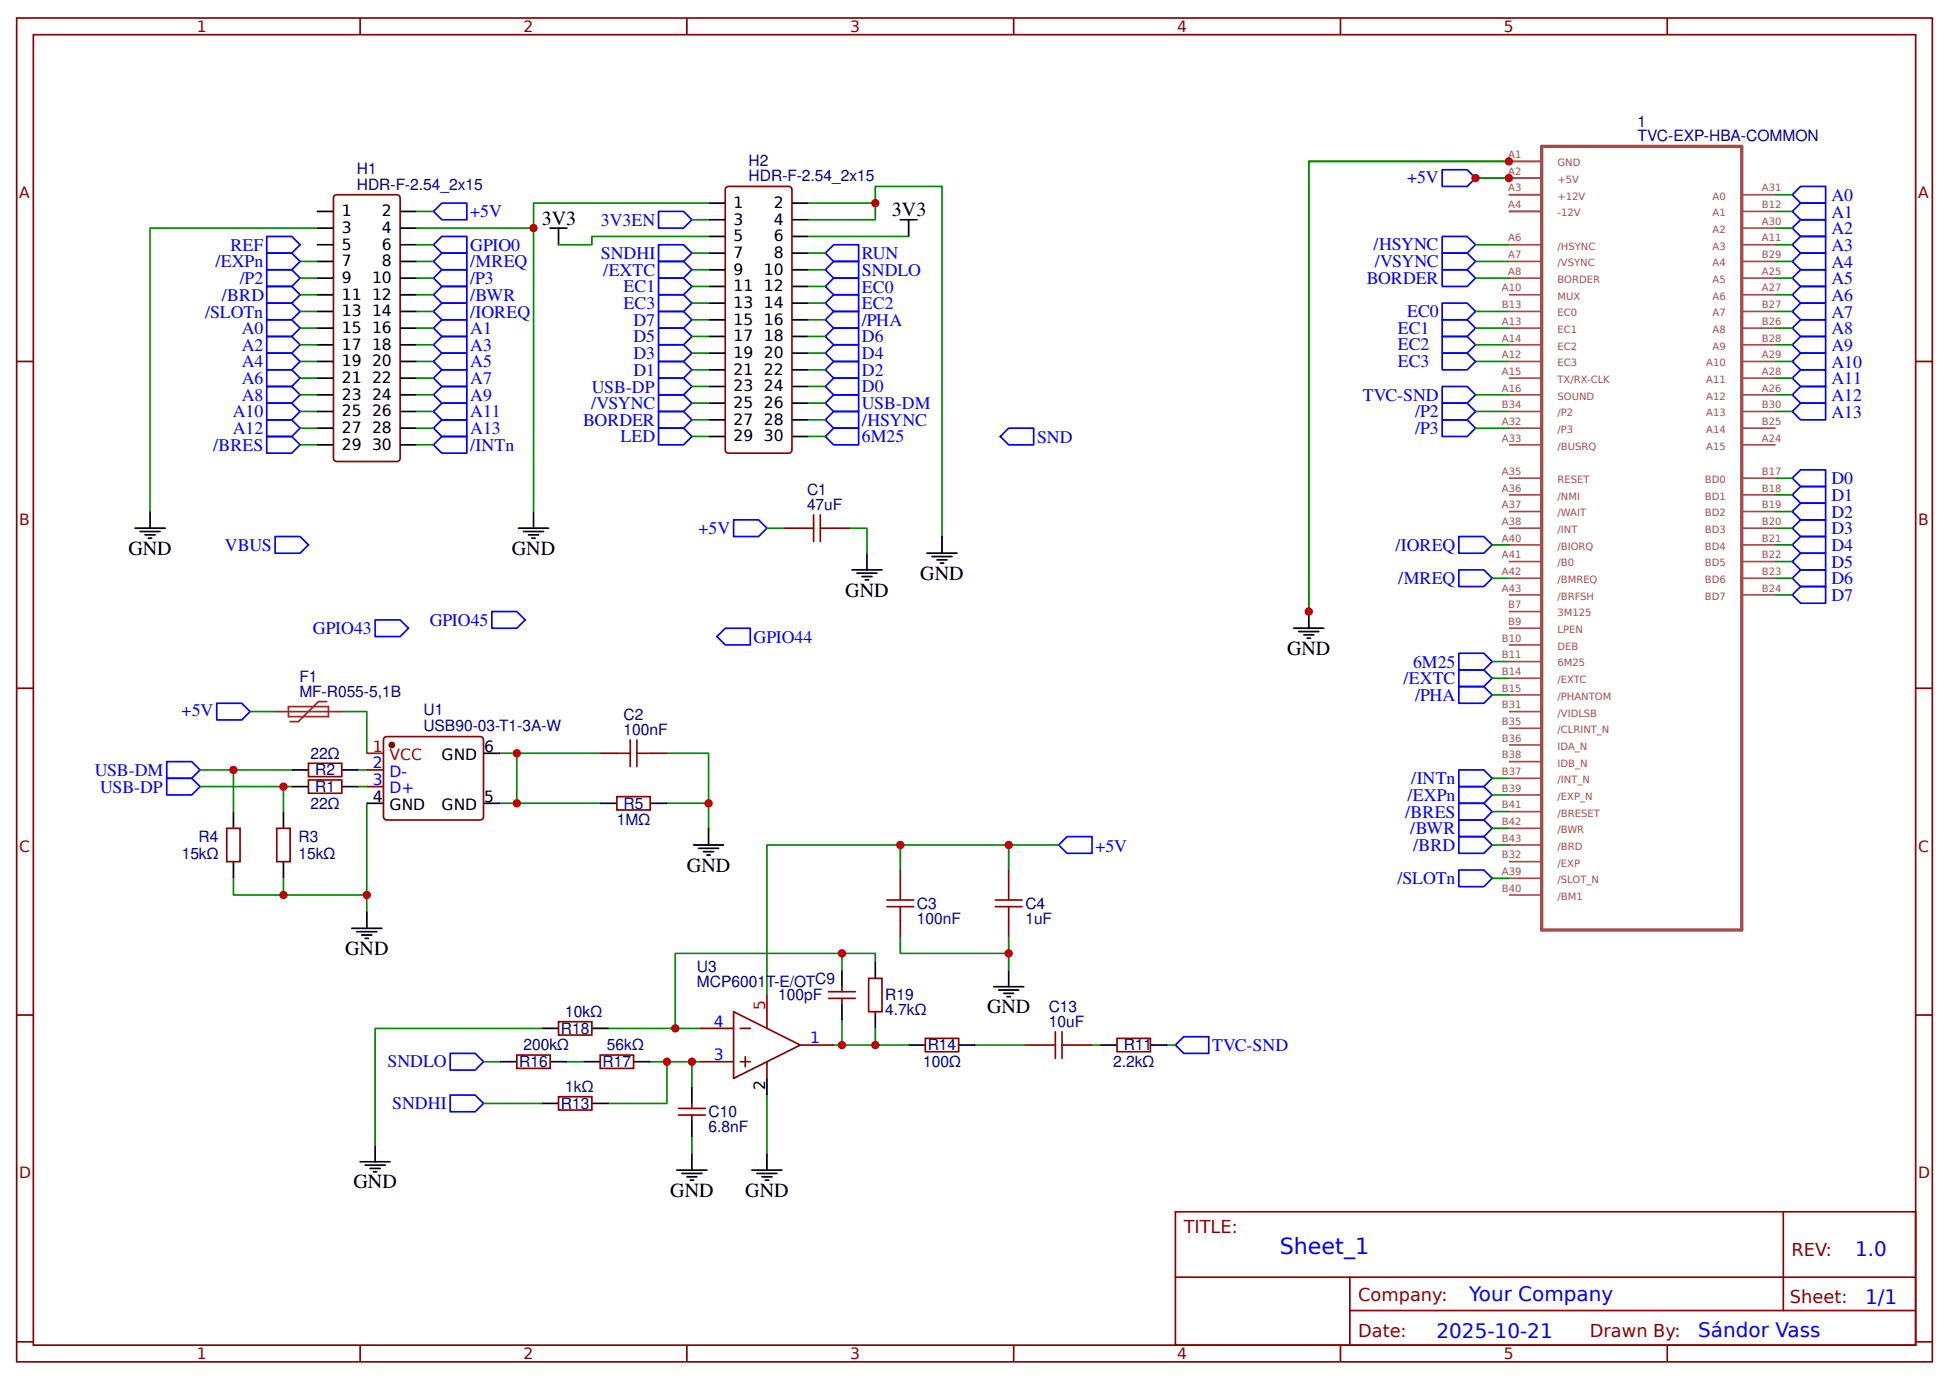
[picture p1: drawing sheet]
<svg xmlns="http://www.w3.org/2000/svg" width="309mm" height="219mm" viewBox="0 0 309 219" stroke-linecap="round" stroke-linejoin="round" font-family="sans-serif">
<g fill="none" stroke="#800" stroke-width=".26">
<path d="M2.6 2.9h304.1v213.2h-304.1zM5.3 5.5h298.7v208h-298.7zM57.1 2.9v2.6M109 2.9v2.6M160.9 2.9v2.6M212.7 2.9v2.6M264.6 2.9v2.6M53 31.2l.4-.3h9.6l.2 .1 .3 .4v41.3l-.3 .5h-.2h-9.6h-.2l-.3-.5zM115.4 29.7l9.7-.1 .3 .1 .3 .4v41.3l-.3 .4-.3 .1h-9.5l-.2-.1-.3-.4v-41.3zM2.6 57.4h2.7M304 57.4h2.7M124.4 83.8h2.6"/>
<path d="M132.3 83.8h2.6M2.6 109.2h2.7M60.9 117.2l.5-.3 15.1 .1 .2 .4v12.5l-.5 .2h-15.1l-.2-.5zM95.2 119.5h2.7M103.2 119.5h2.6M304 109.2h2.7M36 131.4h2.1v5.3h-2.1zM43.9 131.4h2.1v5.3h-2.1zM48.9 121.1h5.3v2.1h-5.3zM48.9 123.8h5.3v2.1h-5.3zM58.2 124.8h2.7M58.2 122.2h2.7"/>
<path d="M97.9 126.4h5.3v2.1h-5.3zM142.9 138.1v2.6M160.1 138.1v2.6M131.5 158.4h4.2M131.5 157.4h4.2M133.6 156.6v.8M133.6 158.4v.8M137.8 155.3h2.2v5.2h-2.2zM142.9 146v2.6M160.1 146v2.6M2.6 161.1h2.7M82 167.4h5.3v2.1h-5.3z"/>
<path d="M88.6 174h5.3v2.2h-5.3zM88.6 162.1h5.3v2.2h-5.3zM95.2 167.4h5.3v2.1h-5.3zM107.7 177h4.2M107.7 175.9h4.2M109.8 175.1v.8M109.8 177v.7M111.1 163.2h5.3M111.1 168.5h5.3M116.4 160.5l10.6 5.3-10.6 5.3zM117.5 163.2h1.6M117.5 168.5h1.6"/>
<path d="M118.3 167.7v1.6M121.7 160.5v2.7M121.7 168.5v2.6M127 165.8h5.3M146.8 164.8h5.3v2.1h-5.3zM162.7 165.8h2.7M170.7 165.8h2.6M177.3 164.8h5.3v2.1h-5.3zM304 161.1h2.7M186.5 192.3h117.5v21.2h-117.5zM283 192.3v15.7M2.6 212.9h2.7"/>
<path d="M57.1 213.5v2.6M109 213.5v2.6M160.9 213.5v2.6M186.6 202.7h117.3M212.7 213.5v2.6M214.2 208h89.7M214.2 202.7v10.6M264.6 213.5v2.6M304 212.9h2.7"/>
</g>
<g fill="none" stroke="#000" stroke-width=".26">
<path d="M50.3 33.5h2.6M50.3 36.2h2.6M50.3 38.8h2.6M63.5 33.5h2.6M63.5 36.2h2.6M63.5 38.8h2.6M87.3 36.2h2.7M88.6 36.2v2.6M112.4 32.2h2.7M112.4 34.9h2.7M112.4 37.5h2.7M125.7 32.2h2.6"/>
<path d="M125.7 34.9h2.6M125.7 37.5h2.6M142.9 34.9h2.6M144.2 34.9v2.6M50.3 41.5h2.6M50.3 44.1h2.6M50.3 46.8h2.6M50.3 49.4h2.6M50.3 52.1h2.6M50.3 54.7h2.6M50.3 57.4h2.6M63.5 41.5h2.6"/>
<path d="M63.5 44.1h2.6M63.5 46.8h2.6M63.5 49.4h2.6M63.5 52.1h2.6M63.5 54.7h2.6M63.5 57.4h2.6M112.4 40.2h2.7M112.4 42.8h2.7M112.4 45.5h2.7M112.4 48.1h2.7M112.4 50.7h2.7M112.4 53.4h2.7"/>
<path d="M112.4 56h2.7M112.4 58.7h2.7M125.7 40.2h2.6M125.7 42.8h2.6M125.7 45.5h2.6M125.7 48.1h2.6M125.7 50.7h2.6M125.7 53.4h2.6M125.7 56h2.6M125.7 58.7h2.6M50.3 60h2.6M50.3 62.7h2.6"/>
<path d="M50.3 65.3h2.6M50.3 67.9h2.6M50.3 70.6h2.6M63.5 60h2.6M63.5 62.7h2.6M63.5 65.3h2.6M63.5 67.9h2.6M63.5 70.6h2.6M112.4 61.3h2.7M112.4 64h2.7M112.4 66.6h2.7M112.4 69.3h2.7"/>
<path d="M125.7 61.3h2.6M125.7 64h2.6M125.7 66.6h2.6M125.7 69.3h2.6M21.4 83.8h4.8M22.2 84.3h3.2M23 84.9h1.6M23.5 85.4h.6M23.8 81.2v2.6M82.3 83.8h4.7M83.1 84.3h3.2M83.9 84.9h1.6"/>
<path d="M84.4 85.4h.5M84.7 81.2v2.6M135.2 90.4h4.8M136 91h3.2M136.8 91.5h1.6M137.3 92h.5M137.6 87.8v2.6M147.1 87.8h4.8M147.9 88.3h3.2M148.7 88.8h1.6M149.2 89.4h.6M149.5 85.1v2.7"/>
<path d="M205.3 99.7h4.8M207.7 97v2.7M76.7 119.5h2.7M206.1 100.2h3.2M206.9 100.8h1.6M207.4 101.3h.6M37 128.8v2.6M37 136.7v2.7M45 128.8v2.6M45 136.7v2.7M46.3 122.2h2.6M46.3 124.8h2.6"/>
<path d="M54.2 122.2h2.7M54.2 124.8h2.7M58.2 127.5h2.7M76.7 127.5h2.7M95.2 127.5h2.7M103.2 127.5h2.6M110.1 134.1h4.7M110.9 134.6h3.1M111.7 135.1h1.5M112.2 135.7h.5M112.4 131.4v2.7M55.8 147.3h4.8"/>
<path d="M56.6 147.8h3.2M57.4 148.4h1.6M57.9 148.9h.6M58.2 144.7v2.6M133.6 153.9v2.7M133.6 159.2v2.7M138.9 152.6v2.7M157.7 156.6h4.8M158.5 157.1h3.2M159.3 157.6h1.6M159.8 158.2h.5M160.1 153.9v2.7"/>
<path d="M79.4 168.5h2.6M86 175.1h2.6M86 163.2h2.6M87.3 168.5h2.7M92.6 168.5h2.6M93.9 175.1h2.7M93.9 163.2h2.7M100.5 168.5h2.7M109.8 172.5v2.6M109.8 177.7v2.7M121.7 171.1v2.7M138.9 160.5v2.7"/>
<path d="M144.2 165.8h2.6M152.1 165.8h2.7M174.6 165.8h2.7M182.6 165.8h2.6M57.1 184.4h4.8M57.9 184.9h3.2M58.7 185.4h1.6M59.3 185.9h.5M59.5 181.7v2.7M107.4 185.7h4.8M108.2 186.2h3.2M109 186.7h1.6"/>
<path d="M109.5 187.3h.6M109.8 183v2.7M119.3 185.7h4.8M120.1 186.2h3.2M120.9 186.7h1.6M121.4 187.3h.6M121.7 183v2.7"/>
</g>
<g fill="none" stroke="#00f" stroke-width=".26">
<path d="M42.3 37.5h4l1.3 1.3-1.3 1.4h-4zM68.8 33.5l1.3-1.3h4v2.7h-4zM68.8 38.8l1.3-1.3h4v2.7h-4zM104.5 38.8h4l1.3 1.4-1.3 1.3h-4zM104.5 33.5h4l1.3 1.4-1.3 1.3h-4zM228.9 26.9h3.9l1.4 1.4-1.4 1.3h-3.9zM228.9 37.5h3.9l1.4 1.3-1.4 1.4h-3.9zM284.4 30.9l1.4-1.3h3.9v2.6h-3.9zM284.4 33.5l1.4-1.3h3.9v2.7h-3.9zM284.4 36.2l1.4-1.3h3.9v2.6h-3.9zM284.4 38.8l1.4-1.3h3.9v2.7h-3.9zM42.3 40.2h4l1.3 1.3-1.3 1.3h-4z"/>
<path d="M42.3 42.8h4l1.3 1.3-1.3 1.4h-4zM42.3 45.5h4l1.3 1.3-1.3 1.3h-4zM42.3 48.1h4l1.3 1.3-1.3 1.3h-4zM42.3 50.7h4l1.3 1.4-1.3 1.3h-4zM42.3 53.4h4l1.3 1.3-1.3 1.3h-4zM42.3 56h4l1.3 1.4-1.3 1.3h-4zM42.3 58.7h4l1.3 1.3-1.3 1.3h-4zM68.8 44.1l1.3-1.3h4v2.7h-4zM68.8 46.8l1.3-1.3h4v2.6h-4zM68.8 52.1l1.3-1.4h4v2.7h-4zM68.8 54.7l1.3-1.3h4v2.6h-4zM68.8 57.4l1.3-1.4h4v2.7h-4z"/>
<path d="M68.8 41.5l1.3-1.3h4v2.6h-4zM68.8 49.4l1.3-1.3h4v2.6h-4zM104.5 57.4h4l1.3 1.3-1.3 1.3h-4zM104.5 54.7h4l1.3 1.3-1.3 1.4h-4zM104.5 52.1h4l1.3 1.3-1.3 1.3h-4zM104.5 49.4h4l1.3 1.3-1.3 1.4h-4zM104.5 41.5h4l1.3 1.3-1.3 1.3h-4zM104.5 44.1h4l1.3 1.4-1.3 1.3h-4zM104.5 46.8h4l1.3 1.3-1.3 1.3h-4zM131 58.7l1.3-1.3h4v2.6h-4zM131 56l1.3-1.3h4v2.7h-4zM131 53.4l1.3-1.3h4v2.6h-4z"/>
<path d="M131 48.1l1.3-1.3h4v2.6h-4zM131 40.2l1.3-1.4h4v2.7h-4zM131 50.7l1.3-1.3h4v2.7h-4zM132.3 44.1h4v2.7h-4l-1.3-1.3zM132.3 41.5h4v2.6h-4l-1.3-1.3zM228.9 48.1h3.9l1.4 1.3-1.4 1.3h-3.9zM228.9 50.7h3.9l1.4 1.4-1.4 1.3h-3.9zM228.9 53.4h3.9l1.4 1.3-1.4 1.3h-3.9zM228.9 56h3.9l1.4 1.4-1.4 1.3h-3.9zM228.9 40.2h3.9l1.4 1.3-1.4 1.3h-3.9zM228.9 42.8h3.9l1.4 1.3-1.4 1.4h-3.9zM284.4 41.5l1.4-1.3h3.9v2.6h-3.9z"/>
<path d="M284.4 44.1l1.4-1.3h3.9v2.7h-3.9zM284.4 46.8l1.4-1.3h3.9v2.6h-3.9zM284.4 49.4l1.4-1.3h3.9v2.6h-3.9zM284.4 52.1l1.4-1.4h3.9v2.7h-3.9zM284.4 54.7l1.4-1.3h3.9v2.6h-3.9zM284.4 57.4l1.4-1.4h3.9v2.7h-3.9zM42.3 61.3h4l1.3 1.4-1.3 1.3h-4zM42.3 64h4l1.3 1.3-1.3 1.3h-4zM42.3 66.6h4l1.3 1.3-1.3 1.4h-4zM42.3 69.3h4l1.3 1.3-1.3 1.3h-4zM68.8 60l1.3-1.3h4v2.6h-4zM68.8 62.7l1.3-1.4h4v2.7h-4z"/>
<path d="M68.8 65.3l1.3-1.3h4v2.6h-4zM68.8 67.9l1.3-1.3h4v2.7h-4zM68.8 70.6l1.3-1.3h4v2.6h-4zM104.5 67.9h4l1.3 1.4-1.3 1.3h-4zM104.5 62.7h4l1.3 1.3-1.3 1.3h-4zM104.5 65.3h4l1.3 1.3-1.3 1.3h-4zM104.5 60h4l1.3 1.3-1.3 1.4h-4zM131 69.3l1.3-1.4h4v2.7h-4zM131 61.3l1.3-1.3h4v2.7h-4zM131 66.6l1.3-1.3h4v2.6h-4zM131 64l1.3-1.3h4v2.6h-4zM158.7 69.3l1.4-1.4h3.9v2.7h-3.9z"/>
<path d="M228.9 64h3.9l1.4 1.3-1.4 1.3h-3.9zM228.9 66.6h3.9l1.4 1.3-1.4 1.4h-3.9zM228.9 61.3h3.9l1.4 1.4-1.4 1.3h-3.9zM284.4 60l1.4-1.3h3.9v2.6h-3.9zM284.4 62.7l1.4-1.4h3.9v2.7h-3.9zM284.4 65.3l1.4-1.3h3.9v2.6h-3.9zM284.4 75.9l1.4-1.3h3.9v2.6h-3.9zM284.4 78.5l1.4-1.3h3.9v2.7h-3.9zM43.7 85.1h3.9l1.3 1.4-1.3 1.3h-3.9zM59.5 98.4h4l1.3 1.3-1.3 1.3h-4zM78.1 97h3.9l1.3 1.4-1.3 1.3h-3.9zM116.4 82.5h4l1.3 1.3-1.3 1.3h-4z"/>
<path d="M231.5 90.4h4l1.3 1.4-1.3 1.3h-4zM231.5 85.1h4l1.3 1.4-1.3 1.3h-4zM284.4 81.2l1.4-1.3h3.9v2.6h-3.9zM284.4 83.8l1.4-1.3h3.9v2.6h-3.9zM284.4 86.5l1.4-1.4h3.9v2.7h-3.9zM284.4 89.1l1.4-1.3h3.9v2.6h-3.9zM284.4 91.8l1.4-1.4h3.9v2.7h-3.9zM284.4 94.4l1.4-1.3h3.9v2.6h-3.9zM34.4 111.6h4l1.3 1.3-1.3 1.3h-4zM113.8 101l1.3-1.3h4v2.6h-4zM231.5 103.7h4l1.3 1.3-1.3 1.3h-4zM231.5 106.3h4l1.3 1.3-1.3 1.4h-4z"/>
<path d="M231.5 109h4l1.3 1.3-1.3 1.3h-4zM26.5 120.9h3.9l1.3 1.3-1.3 1.3h-3.9zM26.5 123.5h3.9l1.3 1.3-1.3 1.4h-3.9zM168 134.1l1.3-1.3h4v2.6h-4zM231.5 122.2h4l1.3 1.3-1.3 1.3h-4zM231.5 124.8h4l1.3 1.4-1.3 1.3h-4zM231.5 127.5h4l1.3 1.3-1.3 1.3h-4zM231.5 130.1h4l1.3 1.3-1.3 1.4h-4zM231.5 132.8h4l1.3 1.3-1.3 1.3h-4zM231.5 138.1h4l1.3 1.3-1.3 1.3h-4zM71.4 167.2h4l1.3 1.3-1.3 1.3h-4zM71.4 173.8h4l1.3 1.3-1.3 1.3h-4z"/>
<path d="M186.5 165.8l1.4-1.3h3.9v2.7h-3.9z"/>
</g>
<g fill="none" stroke="#080" stroke-width=".26">
<path d="M50.3 36.2h-26.5v45M66.1 38.8h2.7M66.1 33.5h2.7M84.7 36.2v45M109.8 34.9h2.6M112.4 32.2h-27.7v4h-18.6M112.4 37.5h-18.5v1.3h-5.3M128.3 32.2h10.6v-2.6h10.6v55.5M128.3 37.5h15.9M138.9 32.2v2.7h-10.6M234.2 38.8h5.2M234.2 28.3h5.2"/>
<path d="M239.4 25.6h-31.7v71.4M281.8 38.8h2.6M281.8 36.2h2.6M281.8 33.5h2.6M281.8 30.9h2.6M47.6 57.4h2.7M47.6 54.7h2.7M47.6 52.1h2.7M47.6 49.4h2.7M47.6 46.8h2.7M47.6 44.1h2.7M47.6 41.5h2.7"/>
<path d="M66.1 57.4h2.7M66.1 54.7h2.7M66.1 52.1h2.7M66.1 49.4h2.7M66.1 46.8h2.7M66.1 44.1h2.7M66.1 41.5h2.7M109.8 50.7h2.6M109.8 53.4h2.6M109.8 56h2.6M109.8 58.7h2.6M109.8 48.1h2.6"/>
<path d="M109.8 45.5h2.6M109.8 42.8h2.6M109.8 40.2h2.6M128.3 50.7h2.7M128.3 53.4h2.7M128.3 56h2.7M128.3 58.7h2.7M128.3 48.1h2.7M128.3 45.5h2.7M128.3 42.8h2.7M128.3 40.2h2.7M234.2 57.4h5.2"/>
<path d="M234.2 54.7h5.2M234.2 52.1h5.2M234.2 49.4h5.2M234.2 44.1h5.2M234.2 41.5h5.2M281.8 57.4h2.6M281.8 54.7h2.6M281.8 52.1h2.6M281.8 49.4h2.6M281.8 46.8h2.6M281.8 44.1h2.6M281.8 41.5h2.6"/>
<path d="M47.6 65.3h2.7M47.6 67.9h2.7M47.6 62.7h2.7M47.6 60h2.7M47.6 70.6h2.7M66.1 65.3h2.7M66.1 67.9h2.7M66.1 62.7h2.7M66.1 60h2.7M66.1 70.6h2.7M109.8 66.6h2.6M109.8 61.3h2.6"/>
<path d="M109.8 69.3h2.6M109.8 64h2.6M128.3 66.6h2.7M128.3 61.3h2.7M128.3 69.3h2.7M128.3 64h2.7M234.2 65.3h5.2M234.2 67.9h5.2M234.2 62.7h5.2M281.8 65.3h2.6M281.8 78.5h2.6M281.8 75.9h2.6"/>
<path d="M281.8 62.7h2.6M281.8 60h2.6M121.7 83.8h2.7M134.9 83.8h2.7v4M236.8 91.8h2.6M236.8 86.5h2.6M281.8 94.4h2.6M281.8 91.8h2.6M281.8 89.1h2.6M281.8 86.5h2.6M281.8 83.8h2.6M281.8 81.2h2.6"/>
<path d="M39.7 112.9h4M54.2 112.9h4v6.6M79.4 119.5h15.8M82 119.5v8h-2.6M105.8 119.5h6.6v11.9M236.8 105h2.6M236.8 107.6h2.6M236.8 110.3h2.6M31.7 124.8h14.6M31.7 122.2h14.6M37 139.4v2.6h21.2M37 122.2v6.6"/>
<path d="M45 124.8v4M45 139.4v2.6M56.9 124.8h1.3M56.9 122.2h1.3M58.2 127.5v17.2M82 127.5h13.2M105.8 127.5h6.6M142.9 134.1v4M160.1 134.1v4M168 134.1h-46.3v23.8M236.8 123.5h2.6M236.8 126.2h2.6"/>
<path d="M236.8 128.8h2.6M236.8 131.4h2.6M236.8 134.1h2.6M236.8 139.4h2.6M133.6 151.3v2.6M138.9 152.6v-1.3h-31.7v11.9h3.9M142.9 148.6v2.7h17.2v-2.7M160.1 151.3v2.6M76.7 168.5h2.7M76.7 175.1h9.3M86 163.2h-26.5v18.5M90 168.5h2.6"/>
<path d="M96.6 163.2h10.6M103.2 168.5h7.9M105.8 168.5v6.6h-9.2M109.8 168.5v4M121.7 173.8v9.2M132.3 165.8h11.9M133.6 161.9v3.9M138.9 163.2v2.6M154.8 165.8h7.9M173.3 165.8h1.3M185.2 165.8h1.3M109.8 180.4v2.6"/>
</g>
<path d="M244.7 23.2h31.7v124.4h-31.7z" fill="none" stroke="#a54b4b" stroke-width=".53"/>
<g fill="none" stroke="#a54b4b" stroke-width=".26">
<path d="M239.4 25.6h5.3M239.4 28.3h5.3M239.4 30.9h5.3M239.4 33.5h5.3M239.4 38.8h5.3M276.6 30.9h5.2M276.6 33.5h5.2M276.6 38.8h5.2M276.6 36.2h5.2M239.4 41.5h5.3M239.4 44.1h5.3M239.4 46.8h5.3"/>
<path d="M239.4 57.4h5.3M239.4 52.1h5.3M239.4 54.7h5.3M239.4 49.4h5.3M276.6 41.5h5.2M276.6 44.1h5.2M276.6 46.8h5.2M276.6 57.4h5.2M276.6 52.1h5.2M276.6 54.7h5.2M276.6 49.4h5.2M239.4 60h5.3"/>
<path d="M239.4 62.7h5.3M239.4 65.3h5.3M239.4 67.9h5.3M239.4 70.6h5.3M239.4 75.9h5.3M239.4 78.5h5.3M276.6 60h5.2M276.6 62.7h5.2M276.6 65.3h5.2M276.6 67.9h5.2M276.6 70.6h5.2M276.6 75.9h5.2"/>
<path d="M276.6 78.5h5.2M239.4 81.2h5.3M239.4 83.8h5.3M239.4 86.5h5.3M239.4 89.1h5.3M239.4 91.8h5.3M239.4 94.4h5.3M239.4 97h5.3M239.4 99.7h5.3M276.6 81.2h5.2M276.6 83.8h5.2M276.6 86.5h5.2"/>
<path d="M276.6 89.1h5.2M276.6 91.8h5.2M276.6 94.4h5.2M239.4 102.3h5.3M239.4 105h5.3M239.4 107.6h5.3M239.4 110.3h5.3M239.4 112.9h5.3M239.4 115.6h5.3M239.4 118.2h5.3M239.4 123.5h5.3M239.4 120.9h5.3"/>
<path d="M239.4 126.2h5.3M239.4 128.8h5.3M239.4 131.4h5.3M239.4 134.1h5.3M239.4 136.7h5.3M239.4 139.4h5.3M239.4 142h5.3"/>
</g>
<path d="M43.7 112.9h10.5M45.8 112.1h6.3v1.6h-6.3zM51.9 111.3h-1.4l-3.1 3.2h-1.4" fill="none" stroke="#8d2323" stroke-width=".26"/>
<path d="M58.2 119.5h2.7M121.7 157.9v2.6" fill="none" stroke="#f00" stroke-width=".26"/>
<g fill="none" stroke="#a00000" stroke-width=".26">
<path d="M127 83.8h2.1M129.1 81.7v4.2M130.2 83.8h2.1M130.2 81.7v4.2M97.9 119.5h2.1M100 117.4v4.3M101.1 119.5h2.1M101.1 117.4v4.3M140.8 142.8h4.2M140.8 143.9h4.2M142.9 140.7v2.1M142.9 143.9v2.1"/>
<path d="M158 142.8h4.2M158 143.9h4.2M160.1 140.7v2.1M160.1 143.9v2.1M165.4 165.8h2.1M167.5 163.7v4.3M168.5 165.8h2.2M168.5 163.7v4.3"/>
</g>
<circle cx="62.2" cy="118.2" r=".4" fill="#800" stroke="#800" stroke-width=".26"/>
<g fill="#c00">
<circle cx="84.7" cy="36.2" r=".66"/>
<circle cx="138.9" cy="32.2" r=".66"/>
<circle cx="239.4" cy="25.6" r=".66"/>
<circle cx="37" cy="122.2" r=".66"/>
<circle cx="45" cy="124.8" r=".66"/>
<circle cx="82" cy="119.5" r=".66"/>
<circle cx="82" cy="127.5" r=".66"/>
<circle cx="160.1" cy="151.3" r=".66"/>
<circle cx="112.4" cy="127.5" r=".66"/>
<circle cx="207.7" cy="97" r=".66"/>
<circle cx="45" cy="142" r=".66"/>
<circle cx="58.2" cy="142" r=".66"/>
<circle cx="239.4" cy="28.3" r=".66"/>
<circle cx="234.2" cy="28.3" r=".66"/>
<circle cx="142.9" cy="134.1" r=".66"/>
<circle cx="160.1" cy="134.1" r=".66"/>
<circle cx="107.2" cy="163.2" r=".66"/>
<circle cx="105.8" cy="168.5" r=".66"/>
<circle cx="138.9" cy="165.8" r=".66"/>
<circle cx="133.6" cy="165.8" r=".66"/>
<circle cx="109.8" cy="168.5" r=".66"/>
<circle cx="133.6" cy="151.3" r=".66"/>
</g>
<text font-size="3.5" fill="#00f" x="203.1" y="199.1">Sheet_1</text>
<g font-size="3.2">
<text x="86" y="35.7">3V3</text>
<text x="141.6" y="34.3">3V3</text>
<text x="20.4" y="88.1">GND</text>
<text x="81.2" y="88.1">GND</text>
<text x="134.1" y="94.7">GND</text>
<text x="146" y="92">GND</text>
<text x="204.3" y="103.9">GND</text>
<text x="109" y="138.3">GND</text>
<text x="54.8" y="151.6">GND</text>
<text x="156.6" y="160.8">GND</text>
<text x="56.1" y="188.6">GND</text>
<text x="106.4" y="189.9">GND</text>
<text x="118.3" y="189.9">GND</text>
</g>
<g font-size="3.2" fill="#00f">
<text x="294.4" y="199.2">1.0</text>
<text x="233.2" y="206.4">Your Company</text>
<text x="296" y="207">1/1</text>
<text x="228" y="212.3">2025-10-21</text>
<text x="269.5" y="212.2">Sándor Vass</text>
</g>
<g font-size="2.8" fill="#00f">
<text x="223.3" y="29">+5V</text>
<text x="74.6" y="34.5">+5V</text>
<text x="95.4" y="35.8">3V3EN</text>
<text x="290.6" y="31.9">A0</text>
<text x="290.6" y="34.5">A1</text>
<text x="36.6" y="39.8">REF</text>
<text x="74.6" y="39.8">GPIO0</text>
<text x="95.4" y="41.1">SNDHI</text>
<text x="136.8" y="41.2">RUN</text>
<text x="218" y="39.8">/HSYNC</text>
<text x="290.6" y="37.2">A2</text>
<text x="290.6" y="39.8">A3</text>
<text x="34.2" y="42.4">/EXPn</text>
<text x="35.2" y="47.7">/BRD</text>
<text x="38" y="45.1">/P2</text>
<text x="74.6" y="45.1">/P3</text>
<text x="74.6" y="42.4">/MREQ</text>
<text x="74.6" y="47.7">/BWR</text>
<text x="95.7" y="43.8">/EXTC</text>
<text x="99" y="46.4">EC1</text>
<text x="136.8" y="46.5">EC0</text>
<text x="136.8" y="43.8">SNDLO</text>
<text x="216.9" y="45">BORDER</text>
<text x="218.2" y="42.4">/VSYNC</text>
<text x="290.6" y="42.5">A4</text>
<text x="290.6" y="45.1">A5</text>
<text x="290.6" y="47.7">A6</text>
<text x="32.6" y="50.4">/SLOTn</text>
<text x="38.4" y="53">A0</text>
<text x="74.6" y="50.4">/IOREQ</text>
<text x="74.6" y="53">A1</text>
<text x="99" y="49">EC3</text>
<text x="100.5" y="51.7">D7</text>
<text x="136.8" y="51.7">/PHA</text>
<text x="136.8" y="49.1">EC2</text>
<text x="221.8" y="53">EC1</text>
<text x="223.3" y="50.4">EC0</text>
<text x="290.6" y="50.4">A7</text>
<text x="290.6" y="53">A8</text>
<text x="38.4" y="55.6">A2</text>
<text x="38.4" y="58.3">A4</text>
<text x="74.6" y="55.6">A3</text>
<text x="74.6" y="58.3">A5</text>
<text x="100.5" y="59.6">D1</text>
<text x="100.5" y="57">D3</text>
<text x="100.5" y="54.3">D5</text>
<text x="136.8" y="59.6">D2</text>
<text x="136.8" y="57">D4</text>
<text x="136.8" y="54.3">D6</text>
<text x="221.8" y="55.6">EC2</text>
<text x="221.8" y="58.3">EC3</text>
<text x="290.6" y="55.7">A9</text>
<text x="290.6" y="58.3">A10</text>
<text x="38.4" y="60.9">A6</text>
<text x="38.4" y="63.6">A8</text>
<text x="74.6" y="60.9">A7</text>
<text x="74.6" y="63.6">A9</text>
<text x="93.8" y="64.9">/VSYNC</text>
<text x="93.9" y="62.3">USB-DP</text>
<text x="136.8" y="62.3">D0</text>
<text x="136.8" y="64.9">USB-DM</text>
<text x="216.3" y="63.6">TVC-SND</text>
<text x="290.6" y="61">A11</text>
<text x="290.6" y="63.6">A12</text>
<text x="33.8" y="71.5">/BRES</text>
<text x="36.9" y="66.2">A10</text>
<text x="36.9" y="68.9">A12</text>
<text x="74.6" y="66.2">A11</text>
<text x="74.6" y="68.9">A13</text>
<text x="74.6" y="71.6">/INTn</text>
<text x="92.5" y="67.5">BORDER</text>
<text x="98.5" y="70.2">LED</text>
<text x="136.8" y="70.2">6M25</text>
<text x="136.8" y="67.6">/HSYNC</text>
<text x="164.6" y="70.2">SND</text>
<text x="224.6" y="66.2">/P2</text>
<text x="224.6" y="68.9">/P3</text>
<text x="290.6" y="66.3">A13</text>
<text x="290.6" y="76.8">D0</text>
<text x="290.6" y="79.5">D1</text>
<text x="290.6" y="82.1">D2</text>
<text x="35.7" y="87.4">VBUS</text>
<text x="110.8" y="84.8">+5V</text>
<text x="221.4" y="87.4">/IOREQ</text>
<text x="290.6" y="84.8">D3</text>
<text x="290.6" y="87.4">D4</text>
<text x="221.9" y="92.7">/MREQ</text>
<text x="290.6" y="90.1">D5</text>
<text x="290.6" y="92.7">D6</text>
<text x="290.6" y="95.4">D7</text>
<text x="49.7" y="100.6">GPIO43</text>
<text x="68.2" y="99.3">GPIO45</text>
<text x="119.6" y="102">GPIO44</text>
<text x="224.2" y="105.9">6M25</text>
<text x="28.8" y="113.7">+5V</text>
<text x="222.7" y="108.6">/EXTC</text>
<text x="224.6" y="111.2">/PHA</text>
<text x="15" y="123.1">USB-DM</text>
<text x="15.9" y="125.8">USB-DP</text>
<text x="224" y="124.5">/INTn</text>
<text x="223" y="129.7">/BRES</text>
<text x="223.4" y="127.1">/EXPn</text>
<text x="173.8" y="135.2">+5V</text>
<text x="223.8" y="132.4">/BWR</text>
<text x="224.3" y="135">/BRD</text>
<text x="221.8" y="140.3">/SLOTn</text>
<text x="192.4" y="166.8">TVC-SND</text>
<text x="61.5" y="169.4">SNDLO</text>
<text x="62.2" y="176">SNDHI</text>
</g>
<g font-size="2.8" fill="#800">
<text x="187.9" y="195.7">TITLE:</text>
<text x="284.3" y="199.2">REV:</text>
<text x="215.5" y="206.4">Company:</text>
<text x="284.1" y="206.9">Sheet:</text>
<text x="215.5" y="212.1">Date:</text>
<text x="252.3" y="212.2">Drawn By:</text>
</g>
<g font-size="2.5" fill="#800">
<text x="31.2" y="5.1">1</text>
<text x="83.1" y="5.1">2</text>
<text x="134.9" y="5.1">3</text>
<text x="186.8" y="5.1">4</text>
<text x="238.7" y="5.1">5</text>
<text x="3" y="31.4">A</text>
<text x="304.4" y="31.4">A</text>
<text x="3" y="83.3">B</text>
<text x="304.4" y="83.3">B</text>
<text x="3" y="135.1">C</text>
<text x="304.4" y="135.1">C</text>
<text x="3" y="187">D</text>
<text x="304.4" y="187">D</text>
<text x="31.2" y="215.7">1</text>
<text x="83.1" y="215.7">2</text>
<text x="134.9" y="215.7">3</text>
<text x="186.8" y="215.7">4</text>
<text x="238.7" y="215.7">5</text>
</g>
<g font-size="2.5" fill="#000080">
<text x="259.8" y="22.4">TVC-EXP-HBA-COMMON</text>
<text x="259.8" y="20.1">1</text>
<text x="56.6" y="27.7">H1</text>
<text x="118.8" y="28.8">HDR-F-2.54_2x15</text>
<text x="118.8" y="26.4">H2</text>
<text x="56.6" y="30.1">HDR-F-2.54_2x15</text>
<text x="128.1" y="80.9">47uF</text>
<text x="128.1" y="78.5">C1</text>
<text x="47.5" y="110.5">MF-R055-5,1B</text>
<text x="47.5" y="108.2">F1</text>
<text x="67.2" y="113.5">U1</text>
<text x="67.2" y="115.9">USB90-03-T1-3A-W</text>
<text x="99" y="116.6">100nF</text>
<text x="99" y="114.2">C2</text>
<text x="49.3" y="120.4">22Ω</text>
<text x="50" y="123">R2</text>
<text x="50" y="125.7">R1</text>
<text x="49.3" y="128.3">22Ω</text>
<text x="97.9" y="131">1MΩ</text>
<text x="99" y="128.3">R5</text>
<text x="28.8" y="136.2">15kΩ</text>
<text x="31.5" y="133.6">R4</text>
<text x="47.4" y="136.2">15kΩ</text>
<text x="47.4" y="133.6">R3</text>
<text x="145.5" y="146.6">100nF</text>
<text x="145.5" y="144.2">C3</text>
<text x="162.7" y="146.6">1uF</text>
<text x="162.7" y="144.2">C4</text>
<text x="110.6" y="154.2">U3</text>
<text x="89.7" y="161.3">10kΩ</text>
<text x="110.6" y="156.6">MCP6001T-E/OTC9</text>
<text x="123.5" y="158.8">100pF</text>
<text x="140.5" y="161.1">4.7kΩ</text>
<text x="140.5" y="158.8">R19</text>
<text x="166.4" y="160.5">C13</text>
<text x="83.1" y="166.6">200kΩ</text>
<text x="89" y="164">R18</text>
<text x="96.3" y="166.6">56kΩ</text>
<text x="147.2" y="166.7">R14</text>
<text x="166.4" y="162.9">10uF</text>
<text x="178.3" y="166.7">R11</text>
<text x="82.4" y="169.3">R16</text>
<text x="89.7" y="173.2">1kΩ</text>
<text x="95.6" y="169.3">R17</text>
<text x="146.5" y="169.3">100Ω</text>
<text x="176.7" y="169.3">2.2kΩ</text>
<text x="89" y="175.9">R13</text>
<text x="112.4" y="179.7">6.8nF</text>
<text x="112.4" y="177.3">C10</text>
</g>
<g font-size="2.5">
<text x="54.2" y="34.3">1</text>
<text x="60.6" y="34.3">2</text>
<text x="116.4" y="33">1</text>
<text x="116.4" y="35.7">3</text>
<text x="122.8" y="33">2</text>
<text x="122.8" y="35.7">4</text>
<text x="54.2" y="37">3</text>
<text x="54.2" y="39.6">5</text>
<text x="60.6" y="37">4</text>
<text x="60.6" y="39.6">6</text>
<text x="116.4" y="38.3">5</text>
<text x="116.4" y="41">7</text>
<text x="122.8" y="38.3">6</text>
<text x="122.8" y="41">8</text>
<text x="54.2" y="42.3">7</text>
<text x="54.2" y="44.9">9</text>
<text x="54.2" y="47.6">11</text>
<text x="59" y="44.9">10</text>
<text x="59" y="47.6">12</text>
<text x="60.6" y="42.3">8</text>
<text x="116.4" y="43.6">9</text>
<text x="116.4" y="46.2">11</text>
<text x="121.2" y="43.6">10</text>
<text x="121.2" y="46.2">12</text>
<text x="54.2" y="50.2">13</text>
<text x="54.2" y="52.9">15</text>
<text x="59" y="50.2">14</text>
<text x="59" y="52.9">16</text>
<text x="116.4" y="48.9">13</text>
<text x="116.4" y="51.5">15</text>
<text x="121.2" y="48.9">14</text>
<text x="121.2" y="51.5">16</text>
<text x="54.2" y="55.5">17</text>
<text x="54.2" y="58.2">19</text>
<text x="59" y="55.5">18</text>
<text x="59" y="58.2">20</text>
<text x="116.4" y="54.2">17</text>
<text x="116.4" y="56.8">19</text>
<text x="116.4" y="59.5">21</text>
<text x="121.2" y="54.2">18</text>
<text x="121.2" y="56.8">20</text>
<text x="121.2" y="59.5">22</text>
<text x="54.2" y="60.8">21</text>
<text x="54.2" y="63.4">23</text>
<text x="59" y="60.8">22</text>
<text x="59" y="63.4">24</text>
<text x="116.4" y="62.1">23</text>
<text x="116.4" y="64.8">25</text>
<text x="121.2" y="62.1">24</text>
<text x="121.2" y="64.8">26</text>
<text x="54.2" y="66.1">25</text>
<text x="54.2" y="68.7">27</text>
<text x="54.2" y="71.4">29</text>
<text x="59" y="66.1">26</text>
<text x="59" y="68.7">28</text>
<text x="59" y="71.4">30</text>
<text x="116.4" y="67.4">27</text>
<text x="116.4" y="70.1">29</text>
<text x="121.2" y="67.4">28</text>
<text x="121.2" y="70.1">30</text>
<text x="76.9" y="119.3">6</text>
<text x="70.1" y="120.6">GND</text>
<text x="59.2" y="127.2">4</text>
<text x="61.8" y="128.5">GND</text>
<text x="70.1" y="128.5">GND</text>
<text x="76.9" y="127.2">5</text>
<text x="121.4" y="173" transform="rotate(-90 121.4 173)">2</text>
</g>
<g font-size="2.5" fill="#f00">
<text x="59.2" y="119.3">1</text>
<text x="61.8" y="120.6">VCC</text>
<text x="121.4" y="160.3" transform="rotate(-90 121.4 160.3)">5</text>
</g>
<g font-size="2.5" fill="#00f">
<text x="59.2" y="124.6">3</text>
<text x="59.2" y="121.9">2</text>
<text x="61.8" y="125.9">D+</text>
<text x="61.8" y="123.2">D-</text>
<text x="113.3" y="162.9">4</text>
<text x="128.6" y="165.6">1</text>
<text x="113.3" y="168.2">3</text>
</g>
<g font-size="1.6" fill="#a54b4b">
<text x="239.4" y="25.1">A1</text>
<text x="239.4" y="27.7">A2</text>
<text x="247.2" y="26.4">GND</text>
<text x="247.2" y="29">+5V</text>
<text x="239.4" y="30.4">A3</text>
<text x="239.4" y="33">A4</text>
<text x="247.2" y="31.7">+12V</text>
<text x="247.2" y="34.3">-12V</text>
<text x="271.8" y="31.7">A0</text>
<text x="271.8" y="34.3">A1</text>
<text x="279.6" y="30.4">A31</text>
<text x="279.6" y="33">B12</text>
<text x="279.6" y="35.7">A30</text>
<text x="239.4" y="38.3">A6</text>
<text x="239.4" y="41">A7</text>
<text x="247.2" y="39.6">/HSYNC</text>
<text x="271.8" y="37">A2</text>
<text x="271.8" y="39.6">A3</text>
<text x="279.6" y="38.3">A11</text>
<text x="279.6" y="41">B29</text>
<text x="238.3" y="46.3">A10</text>
<text x="239.4" y="43.6">A8</text>
<text x="247.2" y="42.3">/VSYNC</text>
<text x="247.2" y="44.9">BORDER</text>
<text x="247.2" y="47.6">MUX</text>
<text x="271.8" y="42.3">A4</text>
<text x="271.8" y="44.9">A5</text>
<text x="271.8" y="47.6">A6</text>
<text x="279.6" y="43.6">A25</text>
<text x="279.6" y="46.3">A27</text>
<text x="238.3" y="48.9">B13</text>
<text x="238.3" y="51.5">A13</text>
<text x="247.2" y="52.9">EC1</text>
<text x="247.2" y="50.2">EC0</text>
<text x="271.8" y="50.2">A7</text>
<text x="271.8" y="52.9">A8</text>
<text x="279.6" y="48.9">B27</text>
<text x="279.6" y="51.5">B26</text>
<text x="238.3" y="56.8">A12</text>
<text x="238.3" y="54.2">A14</text>
<text x="238.3" y="59.5">A15</text>
<text x="247.2" y="58.1">EC3</text>
<text x="247.2" y="55.5">EC2</text>
<text x="270.8" y="58.1">A10</text>
<text x="271.8" y="55.5">A9</text>
<text x="279.6" y="56.8">A29</text>
<text x="279.6" y="59.5">A28</text>
<text x="279.6" y="54.2">B28</text>
<text x="238.3" y="64.8">B34</text>
<text x="238.3" y="62.1">A16</text>
<text x="247.2" y="60.8">TX/RX-CLK</text>
<text x="247.2" y="63.4">SOUND</text>
<text x="270.8" y="60.8">A11</text>
<text x="270.8" y="63.4">A12</text>
<text x="279.6" y="62.1">A26</text>
<text x="279.6" y="64.8">B30</text>
<text x="238.3" y="67.4">A32</text>
<text x="238.3" y="70.1">A33</text>
<text x="247.2" y="66.1">/P2</text>
<text x="247.2" y="68.7">/P3</text>
<text x="247.2" y="71.4">/BUSRQ</text>
<text x="270.8" y="66.1">A13</text>
<text x="270.8" y="68.7">A14</text>
<text x="270.8" y="71.4">A15</text>
<text x="279.6" y="67.4">B25</text>
<text x="279.6" y="70.1">A24</text>
<text x="238.3" y="75.4">A35</text>
<text x="247.2" y="76.7">RESET</text>
<text x="270.6" y="76.7">BD0</text>
<text x="279.6" y="75.4">B17</text>
<text x="238.3" y="78">A36</text>
<text x="238.3" y="80.7">A37</text>
<text x="238.3" y="83.3">A38</text>
<text x="247.2" y="79.3">/NMI</text>
<text x="247.2" y="82">/WAIT</text>
<text x="270.6" y="79.3">BD1</text>
<text x="270.6" y="82">BD2</text>
<text x="279.6" y="78">B18</text>
<text x="279.6" y="80.7">B19</text>
<text x="279.6" y="83.3">B20</text>
<text x="238.3" y="85.9">A40</text>
<text x="238.3" y="88.6">A41</text>
<text x="247.2" y="84.6">/INT</text>
<text x="247.2" y="87.2">/BIORQ</text>
<text x="247.2" y="89.9">/B0</text>
<text x="270.6" y="84.6">BD3</text>
<text x="270.6" y="87.2">BD4</text>
<text x="270.6" y="89.9">BD5</text>
<text x="279.6" y="85.9">B21</text>
<text x="279.6" y="88.6">B22</text>
<text x="238.3" y="91.2">A42</text>
<text x="238.3" y="93.9">A43</text>
<text x="247.2" y="92.5">/BMREQ</text>
<text x="247.2" y="95.2">/BRFSH</text>
<text x="270.6" y="92.5">BD6</text>
<text x="270.6" y="95.2">BD7</text>
<text x="279.6" y="91.2">B23</text>
<text x="279.6" y="93.9">B24</text>
<text x="238.3" y="101.8">B10</text>
<text x="239.3" y="96.5">B7</text>
<text x="239.3" y="99.2">B9</text>
<text x="247.2" y="97.8">3M125</text>
<text x="247.2" y="100.5">LPEN</text>
<text x="238.3" y="104.5">B11</text>
<text x="238.3" y="107.1">B14</text>
<text x="247.2" y="103.1">DEB</text>
<text x="247.2" y="105.8">6M25</text>
<text x="238.3" y="109.8">B15</text>
<text x="238.3" y="112.4">B31</text>
<text x="247.2" y="108.4">/EXTC</text>
<text x="247.2" y="111.1">/PHANTOM</text>
<text x="247.2" y="113.7">/VIDLSB</text>
<text x="238.3" y="115">B35</text>
<text x="238.3" y="117.7">B36</text>
<text x="247.2" y="116.4">/CLRINT_N</text>
<text x="247.2" y="119">IDA_N</text>
<text x="238.3" y="123">B37</text>
<text x="238.3" y="120.3">B38</text>
<text x="238.3" y="125.6">B39</text>
<text x="247.2" y="124.3">/INT_N</text>
<text x="247.2" y="121.6">IDB_N</text>
<text x="238.3" y="128.3">B41</text>
<text x="238.3" y="130.9">B42</text>
<text x="247.2" y="126.9">/EXP_N</text>
<text x="247.2" y="129.6">/BRESET</text>
<text x="238.3" y="133.6">B43</text>
<text x="238.3" y="136.2">B32</text>
<text x="247.2" y="132.2">/BWR</text>
<text x="247.2" y="134.9">/BRD</text>
<text x="247.2" y="137.5">/EXP</text>
<text x="238.3" y="141.5">B40</text>
<text x="238.3" y="138.9">A39</text>
<text x="247.2" y="140.2">/SLOT_N</text>
<text x="247.2" y="142.8">/BM1</text>
</g>
</svg>
